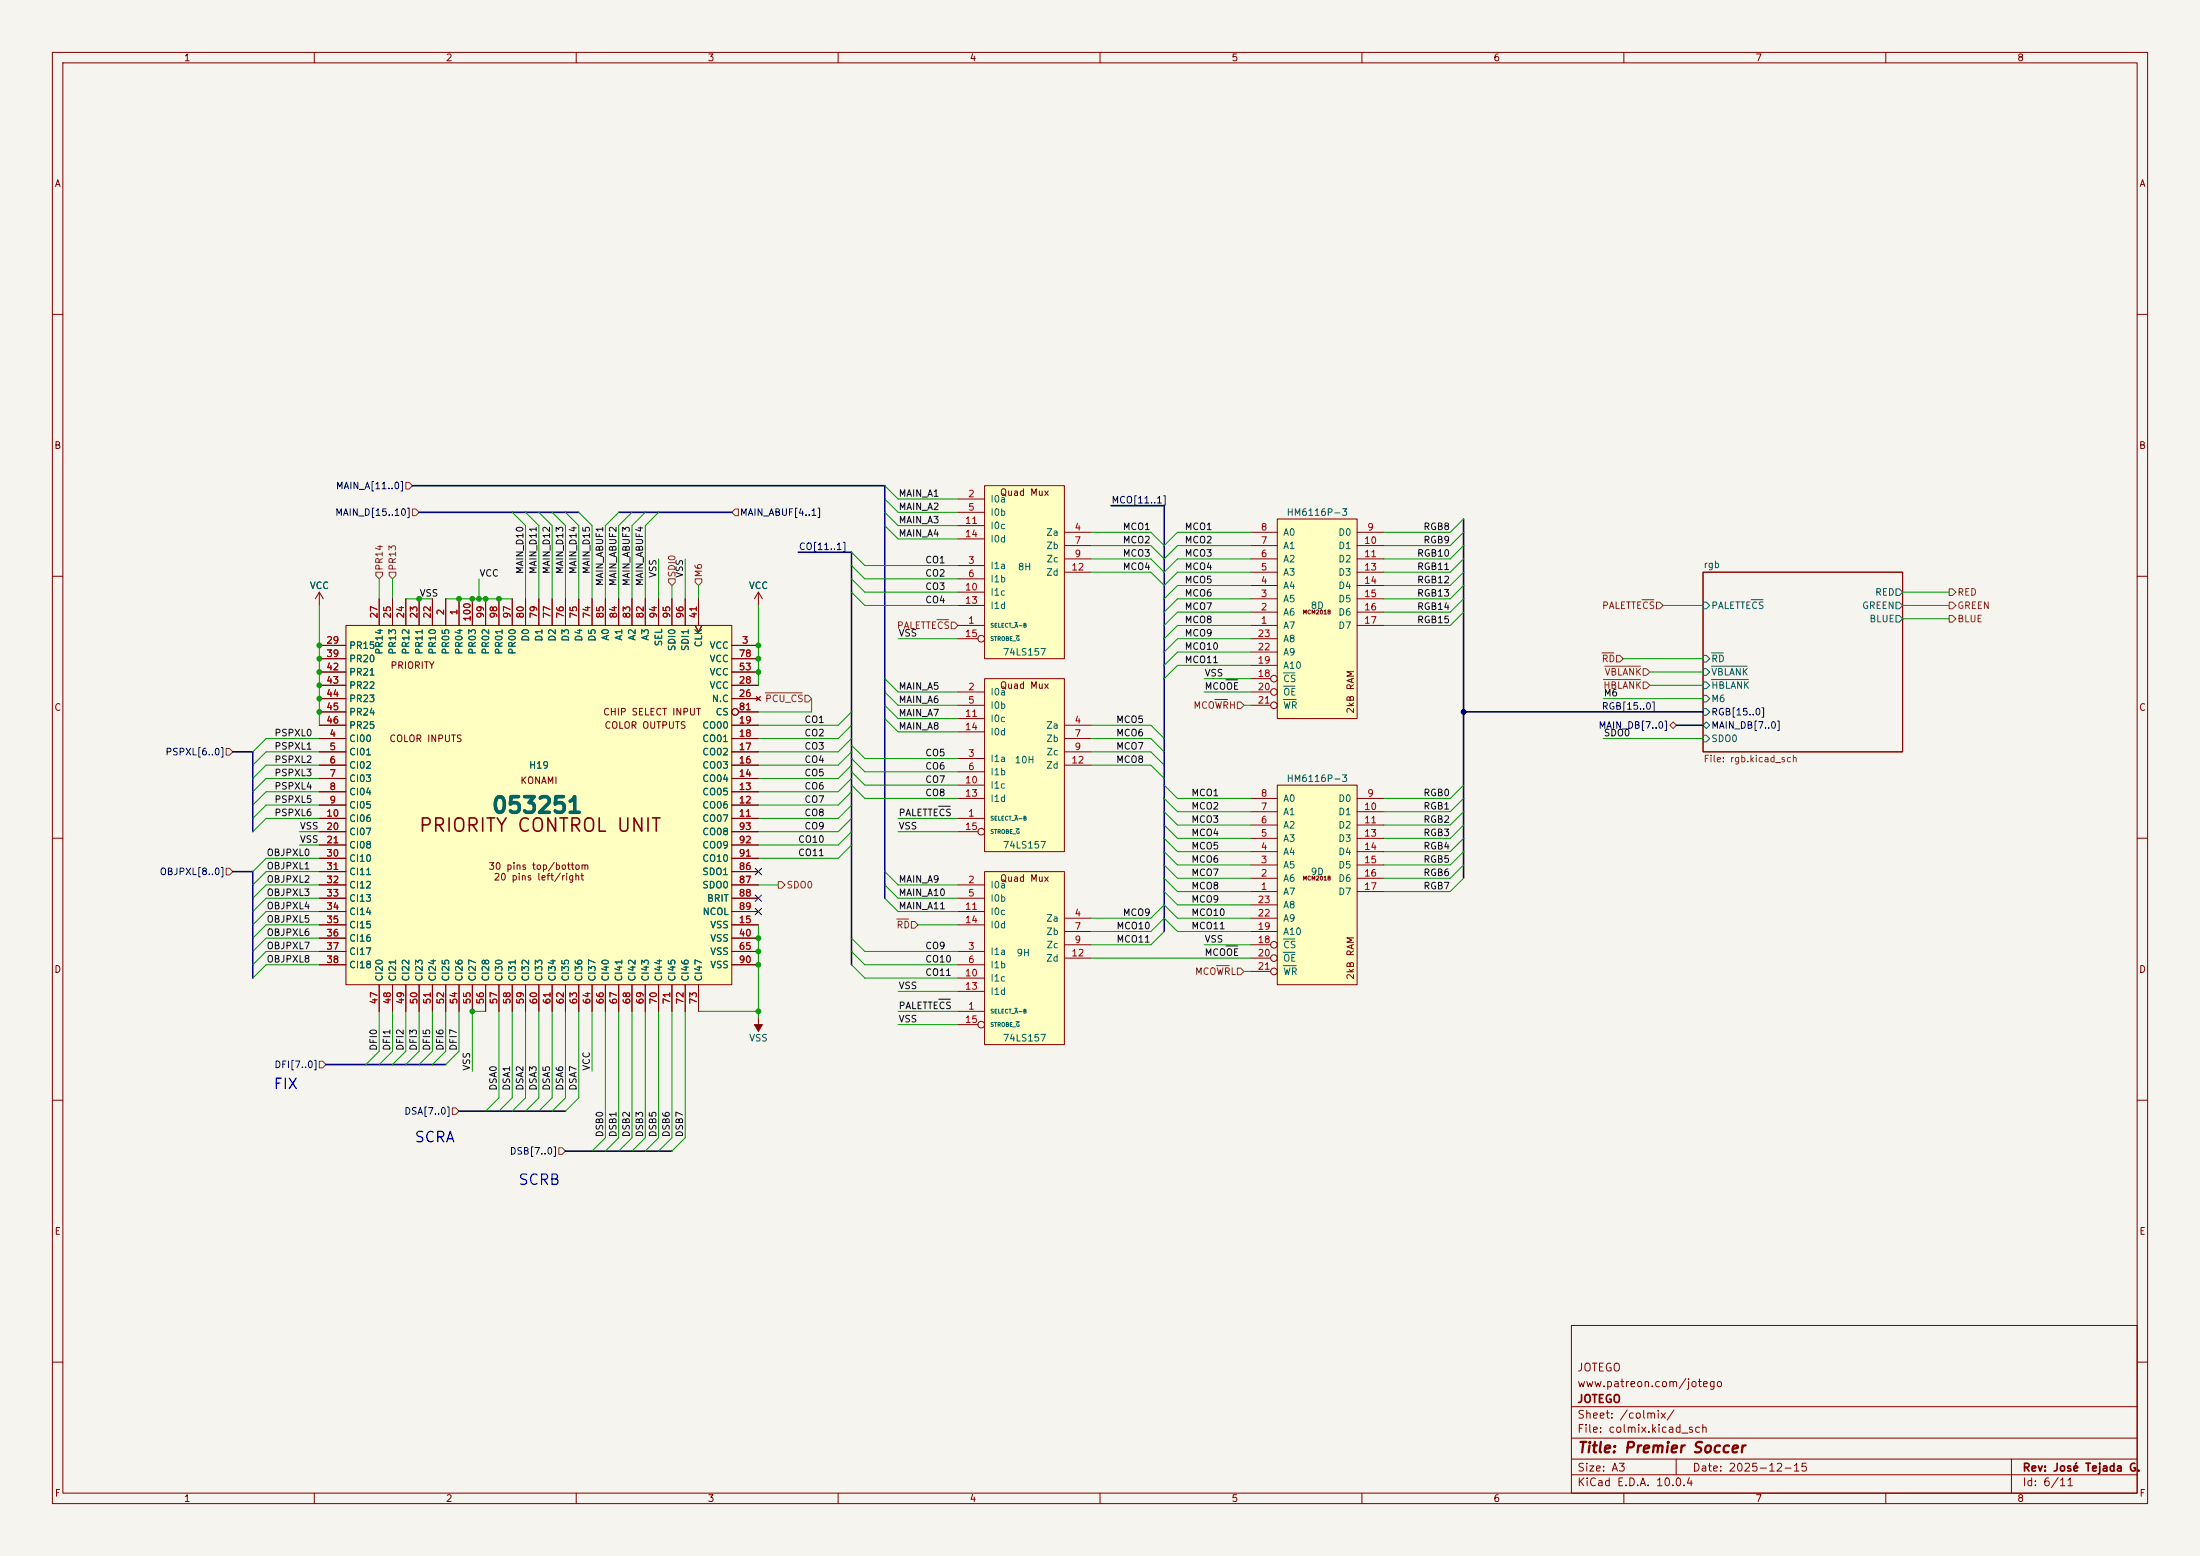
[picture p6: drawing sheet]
<svg xmlns="http://www.w3.org/2000/svg" width="420mm" height="297mm" viewBox="0 0 420 297" stroke-linecap="round" stroke-linejoin="round" font-family="sans-serif">
<path d="M0 0h420v297h-420z" fill="#f5f4ef" stroke="#f5f4ef" stroke-width=".19"/>
<g fill="none" stroke="#840000" stroke-width=".19">
<path d="M10 10h400v277h-400zM12 12h396v273h-396zM60 10v2M110 10v2M160 10v2M210 10v2M260 10v2M310 10v2M360 10v2M10 60h2M408 60h2M10 110h2"/>
<path d="M325.1 109.2h38.1v34.3h-38.1zM408 110h2M10 160h2M408 160h2M144.8 194.3v2.6M10 210h2M408 210h2M300 253h108v32h-108zM10 260h2M300 278.5h108M300 274.5h108M300 268.5h108"/>
<path d="M320 278.5v3M384 278.5v6.5M408 260h2M60 285v2M110 285v2M160 285v2M210 285v2M260 285v2M300 281.5h108M310 285v2M360 285v2"/>
</g>
<g fill="none" stroke="#006464" stroke-width=".19">
<path d="M325.1 114.9h.7l.6 .7-.6 .6h-.7zM334.3 114.5h2.3M361.9 114.9h.7l.6 .7-.6 .6h-.7zM361.9 117.5h.7l.6 .6-.6 .6h-.7zM361.9 112.4h.7l.6 .6-.6 .7h-.7zM325.1 135.3h.7l.6 .6-.6 .6h-.7zM325.1 127.6h.7l.6 .7-.6 .6h-.7zM325.1 130.2h.7l.6 .6-.6 .6h-.7zM325.1 132.7h.7l.6 .7-.6 .6h-.7zM325.1 138.4l.7-.6 .6 .6-.6 .7zM325.1 125.1h.7l.6 .6-.6 .7h-.7zM326.7 127.2h6.8"/>
<path d="M326.7 129.7h7.1M326.7 124.6h2.3M325.1 140.3h.7l.6 .7-.6 .6h-.7z"/>
</g>
<path d="M144 195.6h1.5l-.7 1.3z" fill="#840000" stroke="#840000" stroke-width=".19"/>
<path d="M188 166.4h15.2v33h-15.2z" fill="#ffffc2"/>
<g fill="none" stroke="#840000" stroke-width=".19">
<path d="M182.9 168.9h5.1M182.9 171.5h5.1M182.9 174h5.1M182.9 176.5h5.1M188 166.4h15.2v33h-15.2zM203.2 175.3h5.1M203.2 177.8h5.1M182.9 193h5.1M182.9 181.6h5.1M182.9 184.2h5.1M182.9 186.7h5.1M182.9 189.2h5.1"/>
<path d="M182.9 195.6h3.8M203.2 180.3h5.1M203.2 182.9h5.1"/>
<circle cx="187.3" cy="195.6" r=".63"/>
</g>
<path d="M193.7 192.5h.5M194 195h.6" fill="none" stroke="#006464" stroke-width=".19"/>
<path d="M243.8 99.1h15.3v38.1h-15.3z" fill="#ffffc2"/>
<g fill="none" stroke="#840000" stroke-width=".19">
<path d="M243.8 99.1h15.3v38.1h-15.3zM238.8 119.4h5M238.8 116.8h5M238.8 114.3h5M238.8 111.8h5M238.8 109.2h5M238.8 106.7h5M238.8 104.1h5M238.8 101.6h5M259.1 119.4h5.1M259.1 116.8h5.1M259.1 114.3h5.1"/>
<path d="M259.1 111.8h5.1M259.1 109.2h5.1M259.1 106.7h5.1M259.1 104.1h5.1M259.1 101.6h5.1M238.8 129.5h3.8M238.8 127h5M238.8 132.1h3.8M238.8 134.6h3.8M238.8 124.5h5M238.8 121.9h5"/>
<circle cx="243.2" cy="129.5" r=".63"/>
<circle cx="243.2" cy="132.1" r=".63"/>
<circle cx="243.2" cy="134.6" r=".63"/>
</g>
<path d="M245 128.4h2.2M245 131h2.2M245 133.5h2.5" fill="none" stroke="#006464" stroke-width=".19"/>
<path d="M188 129.5h15.2v33.1h-15.2z" fill="#ffffc2"/>
<g fill="none" stroke="#840000" stroke-width=".19">
<path d="M182.9 132.1h5.1M182.9 134.6h5.1M182.9 137.2h5.1M182.9 139.7h5.1M188 129.5h15.2v33.1h-15.2zM203.2 138.4h5.1M182.9 156.2h5.1M182.9 144.8h5.1M182.9 147.3h5.1M182.9 149.9h5.1M182.9 152.4h5.1M182.9 158.8h3.8"/>
<path d="M203.2 141h5.1M203.2 143.5h5.1M203.2 146.1h5.1"/>
<circle cx="187.3" cy="158.7" r=".63"/>
</g>
<path d="M193.7 155.6h.5M194 158.2h.6" fill="none" stroke="#006464" stroke-width=".19"/>
<path d="M66 119.4h73.7v68.6h-73.7z" fill="#ffffc2"/>
<g fill="none" stroke="#840000" stroke-width=".19">
<path d="M66 119.4h73.7v68.6h-73.7zM72.4 114.3v5.1M74.9 114.3v5.1M77.5 114.3v5.1M80 114.3v5.1M82.5 114.3v5.1M85.1 114.3v5.1M87.6 114.3v5.1M90.2 114.3v5.1M92.7 114.3v5.1M95.2 114.3v5.1M97.8 114.3v5.1"/>
<path d="M100.3 114.3v5.1M102.9 114.3v5.1M105.4 114.3v5.1M107.9 114.3v5.1M110.5 114.3v5.1M113 114.3v5.1M115.6 114.3v5.1M118.1 114.3v5.1M120.6 114.3v5.1M123.2 114.3v5.1M125.7 114.3v5.1M128.3 114.3v5.1"/>
<path d="M130.8 114.3v5.1M132.7 119.4l.6 1.3 .7-1.3M133.3 114.3v5.1M144.8 113l-.8 1.3M144.8 113l.7 1.3M144.8 113v2.6M61 123.2h5M61 138.4h5M61 133.4h5M61 130.8h5M61 125.7h5M61 128.3h5"/>
<path d="M61 135.9h5M139.7 123.2h5.1M139.7 138.4h5.1M139.7 133.4h5.1M139.7 130.8h5.1M139.7 125.7h5.1M139.7 128.3h5.1M141 135.9h3.8M144.4 133l.8 .7M145.2 133l-.8 .7M61 141h5M61 143.5h5"/>
<path d="M61 146.1h5M61 148.6h5M61 151.1h5M61 153.7h5M61 156.2h5M61 158.8h5M139.7 141h5.1M139.7 143.5h5.1M139.7 146.1h5.1M139.7 148.6h5.1M139.7 151.1h5.1M139.7 153.7h5.1"/>
<path d="M139.7 156.2h5.1M139.7 158.8h5.1M61 176.5h5M61 161.3h5M61 163.8h5M61 166.4h5M61 168.9h5M61 171.5h5M61 174h5M61 179.1h5M139.7 176.5h5.1M139.7 161.3h5.1"/>
<path d="M139.7 163.8h5.1M139.7 166.4h5.1M139.7 168.9h5.1M139.7 171.5h5.1M139.7 174h5.1M139.7 179.1h5.1M61 181.6h5M61 184.2h5M72.4 188v5M74.9 188v5M77.5 188v5M80 188v5"/>
<path d="M82.5 188v5M85.1 188v5M87.6 188v5M90.2 188v5M92.7 188v5M95.2 188v5M97.8 188v5M100.3 188v5M102.9 188v5M105.4 188v5M107.9 188v5M110.5 188v5"/>
<path d="M113 188v5M115.6 188v5M118.1 188v5M120.6 188v5M123.2 188v5M125.7 188v5M128.3 188v5M130.8 188v5M133.3 188v5M139.7 181.6h5.1M139.7 184.2h5.1"/>
<circle cx="140.3" cy="135.9" r=".63"/>
</g>
<path d="M243.8 149.9h15.3v38.1h-15.3z" fill="#ffffc2"/>
<g fill="none" stroke="#840000" stroke-width=".19">
<path d="M61 113l-.8 1.3M61 113l.7 1.3M61 113v2.6M238.8 157.5h5M238.8 154.9h5M238.8 152.4h5M243.8 149.9h15.3v38.1h-15.3zM259.1 157.5h5.1M259.1 154.9h5.1M259.1 152.4h5.1M238.8 170.2h5M238.8 167.6h5"/>
<path d="M238.8 165.1h5M238.8 162.6h5M238.8 160h5M238.8 177.8h5M238.8 175.3h5M238.8 172.7h5M259.1 170.2h5.1M259.1 167.6h5.1M259.1 165.1h5.1M259.1 162.6h5.1M259.1 160h5.1M238.8 180.3h3.8"/>
<path d="M238.8 182.9h3.8M238.8 185.4h3.8"/>
<circle cx="243.2" cy="185.4" r=".63"/>
<circle cx="243.2" cy="180.3" r=".63"/>
<circle cx="243.2" cy="182.9" r=".63"/>
</g>
<path d="M245 179.2h2.2M245 181.8h2.2M245 184.3h2.5" fill="none" stroke="#006464" stroke-width=".19"/>
<path d="M188 92.7h15.2v33h-15.2z" fill="#ffffc2"/>
<g fill="none" stroke="#840000" stroke-width=".19">
<path d="M182.9 95.3h5.1M182.9 97.8h5.1M188 92.7h15.2v33h-15.2zM72.4 114.3v5.1M74.9 114.3v5.1M77.5 114.3v5.1M80 114.3v5.1M82.5 114.3v5.1M85.1 114.3v5.1M87.6 114.3v5.1M90.2 114.3v5.1M92.7 114.3v5.1"/>
<path d="M95.2 114.3v5.1M97.8 114.3v5.1M100.3 114.3v5.1M102.9 114.3v5.1M105.4 114.3v5.1M107.9 114.3v5.1M110.5 114.3v5.1M113 114.3v5.1M115.6 114.3v5.1M118.1 114.3v5.1M120.6 114.3v5.1M123.2 114.3v5.1"/>
<path d="M125.7 114.3v5.1M128.3 114.3v5.1M130.8 114.3v5.1M132.7 119.4l.6 1.3 .7-1.3M133.3 114.3v5.1M182.9 119.4h5.1M182.9 108h5.1M182.9 110.5h5.1M182.9 113h5.1M182.9 100.3h5.1M182.9 115.6h5.1M182.9 102.9h5.1"/>
<path d="M203.2 101.6h5.1M203.2 104.1h5.1M203.2 106.7h5.1M203.2 109.2h5.1M61 123.2h5M61 138.4h5M61 133.4h5M61 130.8h5M61 125.7h5M61 128.3h5M61 135.9h5M139.7 123.2h5.1"/>
<path d="M139.7 138.4h5.1M139.7 133.4h5.1M139.7 130.8h5.1M139.7 125.7h5.1M139.7 128.3h5.1M141 135.9h3.8M144.4 133l.8 .7M145.2 133l-.8 .7M182.9 121.9h3.8M61 141h5M61 143.5h5M61 146.1h5"/>
<path d="M61 148.6h5M61 151.1h5M61 153.7h5M61 156.2h5M61 158.8h5M139.7 141h5.1M139.7 143.5h5.1M139.7 146.1h5.1M139.7 148.6h5.1M139.7 151.1h5.1M139.7 153.7h5.1M139.7 156.2h5.1"/>
<path d="M139.7 158.8h5.1M61 176.5h5M61 161.3h5M61 163.8h5M61 166.4h5M61 168.9h5M61 171.5h5M61 174h5M61 179.1h5M139.7 176.5h5.1M139.7 161.3h5.1M139.7 163.8h5.1"/>
<path d="M139.7 166.4h5.1M139.7 168.9h5.1M139.7 171.5h5.1M139.7 174h5.1M139.7 179.1h5.1M61 181.6h5M61 184.2h5M72.4 188v5M74.9 188v5M77.5 188v5M80 188v5M82.5 188v5"/>
<path d="M85.1 188v5M87.6 188v5M90.2 188v5M92.7 188v5M95.2 188v5M97.8 188v5M100.3 188v5M102.9 188v5M105.4 188v5M107.9 188v5M110.5 188v5M113 188v5"/>
<path d="M115.6 188v5M118.1 188v5M120.6 188v5M123.2 188v5M125.7 188v5M128.3 188v5M130.8 188v5M133.3 188v5M139.7 181.6h5.1M139.7 184.2h5.1"/>
<circle cx="140.3" cy="135.9" r=".63"/>
<circle cx="187.3" cy="121.9" r=".63"/>
</g>
<path d="M193.7 118.8h.5M194 121.3h.6" fill="none" stroke="#006464" stroke-width=".19"/>
<g fill="none" stroke="#725600" stroke-width=".19">
<path d="M77.5 92.1h.6l.6 .6-.6 .6h-.6zM78.7 97.2h.7l.6 .6-.6 .6h-.7zM140.3 97.2h.7v1.2h-.7l-.6-.6zM71.8 109.2h1.2v.7l-.6 .6-.6-.6zM74.3 109.2h1.3v.7l-.7 .6-.6-.6zM127.6 110.5h1.3v.6l-.6 .7-.7-.7zM132.7 110.5h1.3v.6l-.7 .7-.6-.7zM178.9 118.3h2.2M181.6 118.7h.6l.7 .7-.7 .6h-.6zM313.5 114.5h2.2M316.2 114.9h.7l.6 .7-.6 .6h-.7zM372.1 112.4h.6l.7 .6-.7 .7h-.6z"/>
<path d="M372.1 114.9h.6l.7 .7-.7 .6h-.6zM372.1 117.5h.6l.7 .6-.7 .6h-.6zM146.1 132.2h7M153.7 132.7h.6l.6 .7-.6 .6h-.6zM231.9 133.5h2.5M236.2 134h.7l.6 .6-.6 .7h-.7zM305.8 124.6h2.3M306.1 129.7h7.1M306.3 127.2h6.9M308.6 125.1h.6l.7 .6-.7 .7h-.6zM313.7 127.6h.6l.7 .7-.7 .6h-.6zM313.7 130.2h.6l.7 .6-.7 .6h-.6z"/>
<path d="M318.8 138.4l.6-.6 .6 .6-.6 .7zM43.2 142.9h.6l.6 .6-.6 .6h-.6zM43.2 165.7h.6l.6 .7-.6 .6h-.6zM148.6 168.3h.6l.7 .6-.7 .6h-.6zM171.2 175.4h2.3M174 175.9h.6l.7 .6-.7 .7h-.6zM232.2 184.3h2.5M236.2 184.8h.7l.6 .6-.6 .7h-.7zM61 202.6h.6l.6 .6-.6 .6h-.6zM86.4 211.5h.6l.6 .6-.6 .6h-.6zM106.7 219.1h.6l.6 .6-.6 .6h-.6z"/>
</g>
<path d="M234 129.8h2.3M179.2 153.9h2.2M179.2 190.7h2.2M234 180.6h2.3" fill="none" stroke="#0f0f0f" stroke-width=".19"/>
<g fill="none" stroke="#000084" stroke-width=".3">
<path d="M78.7 92.7h90.2v78.8M80 97.8h30.5M118.1 97.8h21.6M212.1 96.5h10.1v81.3M279.4 99.1v68.5M152.4 105.4h10.2v78.8M279.4 135.9h45.7M320 138.4h5.1M44.4 143.5h3.9v15.3M44.4 166.4h3.9v20.3M62.2 203.2h22.9M87.6 212.1h20.3"/>
<path d="M107.9 219.7h20.4"/>
</g>
<g fill="none" stroke="#009600" stroke-width=".19">
<path d="M97.8 97.8l2.5 2.5v14M100.3 97.8l2.6 2.5v14M102.9 97.8l2.5 2.5v14M105.4 97.8l2.5 2.5v14M107.9 97.8l2.6 2.5v14M110.5 97.8l2.5 2.5v14M118.1 97.8l-2.5 2.5v14M120.6 97.8l-2.5 2.5v14M123.2 97.8l-2.6 2.5v14M125.7 97.8l-2.5 2.5v14M168.9 97.8l2.5 2.5h11.5M168.9 95.3l2.5 2.5h11.5"/>
<path d="M168.9 92.7l2.5 2.6h11.5M279.4 99.1l-2.5 2.5h-12.7M61 115.6v22.8M72.4 110.5v3.8M74.9 110.5v3.8M77.5 114.3h5M85.1 114.3h12.7M91.4 110.5v3.8M125.7 106.7v7.6M128.3 111.8v2.5M130.8 106.7v7.6M133.3 111.8v2.5"/>
<path d="M144.8 115.6v15.2M162.6 113l2.5 2.6h17.8M162.6 110.5l2.5 2.5h17.8M162.6 105.4l2.5 2.6h17.8M162.6 108l2.5 2.5h17.8M168.9 100.3l2.5 2.6h11.5M208.3 101.6h11.4l2.5 2.5 2.6-2.5h14M208.3 104.1h11.4l2.5 2.6 2.6-2.6h14M208.3 106.7h11.4l2.5 2.5 2.6-2.5h14M208.3 109.2h11.4l2.5 2.6 2.6-2.6h14M238.8 111.8h-14l-2.6 2.5M238.8 114.3h-14l-2.6 2.5"/>
<path d="M238.8 119.4h-14l-2.6 2.5M238.8 116.8h-14l-2.6 2.6M279.4 101.6l-2.5 2.5h-12.7M279.4 109.2l-2.5 2.6h-12.7M279.4 104.1l-2.5 2.6h-12.7M279.4 106.7l-2.5 2.5h-12.7M279.4 111.8l-2.5 2.5h-12.7M279.4 116.8l-2.5 2.6h-12.7M279.4 114.3l-2.5 2.5h-12.7M317.5 115.6h7.6M363.2 118.1h8.9M363.2 115.6h8.9"/>
<path d="M363.2 113h8.9M154.9 133.4v2.5h-10.1M162.6 138.4l-2.6 2.6h-15.2M162.6 135.9l-2.6 2.5h-15.2M168.9 129.5l2.5 2.6h11.5M168.9 132.1l2.5 2.5h11.5M168.9 137.2l2.5 2.5h11.5M168.9 134.6l2.5 2.6h11.5M171.4 121.9h11.5M208.3 138.4h11.4l2.5 2.6M229.9 132.1h8.9M229.9 129.5h8.9"/>
<path d="M237.5 134.6h1.3M238.8 121.9h-14l-2.6 2.6M238.8 124.5h-14l-2.6 2.5M238.8 127h-14l-2.6 2.5M306.1 133.4h19M309.9 125.7h15.2M315 130.8h10.1M315 128.3h10.1M57.1 158.8h3.9M61 141h-10.2l-2.5 2.5M61 146.1h-10.2l-2.5 2.5M61 143.5h-10.2l-2.5 2.6"/>
<path d="M61 148.6h-10.2l-2.5 2.5M61 153.7h-10.2l-2.5 2.5M61 156.2h-10.2l-2.5 2.6M61 151.1h-10.2l-2.5 2.6M162.6 149.9l2.5 2.5h17.8M162.6 143.5l-2.6 2.6h-15.2M162.6 141l-2.6 2.5h-15.2M162.6 144.8l2.5 2.5h17.8M162.6 142.2l2.5 2.6h17.8M162.6 147.3l2.5 2.6h17.8M162.6 146.1l-2.6 2.5h-15.2M162.6 151.1l-2.6 2.6h-15.2"/>
<path d="M162.6 153.7l-2.6 2.5h-15.2M162.6 156.2l-2.6 2.6h-15.2M162.6 148.6l-2.6 2.5h-15.2M162.6 158.8l-2.6 2.5h-15.2M171.4 156.2h11.5M171.4 158.8h11.5M208.3 141h11.4l2.5 2.5M208.3 146.1h11.4l2.5 2.5M208.3 143.5h11.4l2.5 2.6M222.2 149.9l2.6 2.5h14M222.2 157.5l2.6 2.5h14M222.2 154.9l2.6 2.6h14"/>
<path d="M222.2 152.4l2.6 2.5h14M279.4 149.9l-2.5 2.5h-12.7M279.4 157.5l-2.5 2.5h-12.7M279.4 154.9l-2.5 2.6h-12.7M279.4 152.4l-2.5 2.5h-12.7M306.1 141h19M57.1 161.3h3.9M61 168.9h-10.2l-2.5 2.6M61 166.4h-10.2l-2.5 2.5M61 176.5h-10.2l-2.5 2.6M61 174h-10.2l-2.5 2.5M61 171.5h-10.2l-2.5 2.5"/>
<path d="M61 179.1h-10.2l-2.5 2.5M61 163.8h-10.2l-2.5 2.6M144.8 176.5v17.8M144.8 168.9h3.8M162.6 179.1l2.5 2.5h17.8M162.6 161.3l-2.6 2.5h-15.2M168.9 166.4l2.5 2.5h11.5M168.9 171.5l2.5 2.5h11.5M168.9 168.9l2.5 2.6h11.5M175.3 176.5h7.6M208.3 175.3h11.4l2.5-2.6 2.6 2.6h14M208.3 177.8h11.4l2.5-2.5 2.6 2.5h14"/>
<path d="M222.2 167.6l2.6 2.6h14M222.2 170.2l2.6 2.5h14M222.2 177.8l-2.5 2.5h-11.4M222.2 160l2.6 2.6h14M222.2 162.6l2.6 2.5h14M222.2 165.1l2.6 2.5h14M279.4 167.6l-2.5 2.6h-12.7M279.4 160l-2.5 2.6h-12.7M279.4 162.6l-2.5 2.5h-12.7M279.4 165.1l-2.5 2.5h-12.7M61 181.6h-10.2l-2.5 2.6M61 184.2h-10.2l-2.5 2.5"/>
<path d="M72.4 193v7.7l-2.6 2.5M74.9 193v7.7l-2.5 2.5M77.5 193v7.7l-2.6 2.5M80 193v7.7l-2.5 2.5M82.5 193v7.7l-2.5 2.5M85.1 193v7.7l-2.6 2.5M87.6 193v7.7l-2.5 2.5M92.7 193h-2.5v11.5M95.2 193v16.6l-2.5 2.5M97.8 193v16.6l-2.6 2.5M100.3 193v16.6l-2.5 2.5M102.9 193v16.6l-2.6 2.5"/>
<path d="M105.4 193v16.6l-2.5 2.5M107.9 193v16.6l-2.5 2.5M110.5 193v16.6l-2.6 2.5M113 193v11.5M115.6 193v24.2l-2.6 2.5M118.1 193v24.2l-2.5 2.5M120.6 193v24.2l-2.5 2.5M123.2 193v24.2l-2.6 2.5M125.7 193v24.2l-2.5 2.5M128.3 193v24.2l-2.6 2.5M130.8 193v24.2l-2.5 2.5M133.3 193h11.5"/>
<path d="M162.6 181.6l2.5 2.6h17.8M162.6 184.2l2.5 2.5h17.8M171.4 193h11.5M171.4 189.2h11.5M171.4 195.6h11.5M208.3 182.9h30.5M229.9 180.3h8.9M237.5 185.4h1.3"/>
</g>
<path d="M144.2 165.8l1.2 1.2M144.2 173.4l1.2 1.2M144.2 170.8l1.2 1.3M145.4 165.8l-1.2 1.2M145.4 173.4l-1.2 1.2M145.4 170.8l-1.2 1.3" fill="none" stroke="#000084" stroke-width=".19"/>
<g fill="#009600" stroke="#009600" stroke-width=".19">
<circle cx="61" cy="130.8" r=".46"/>
<circle cx="61" cy="133.4" r=".46"/>
<circle cx="61" cy="135.9" r=".46"/>
<circle cx="61" cy="128.3" r=".46"/>
<circle cx="61" cy="123.2" r=".46"/>
<circle cx="61" cy="125.7" r=".46"/>
<circle cx="92.7" cy="114.3" r=".46"/>
<circle cx="91.4" cy="114.3" r=".46"/>
<circle cx="90.2" cy="114.3" r=".46"/>
<circle cx="87.6" cy="114.3" r=".46"/>
<circle cx="80" cy="114.3" r=".46"/>
<circle cx="90.2" cy="193" r=".46"/>
<circle cx="144.8" cy="128.3" r=".46"/>
<circle cx="95.2" cy="114.3" r=".46"/>
<circle cx="144.8" cy="123.2" r=".46"/>
<circle cx="144.8" cy="125.7" r=".46"/>
<circle cx="144.8" cy="184.2" r=".46"/>
<circle cx="144.8" cy="193" r=".46"/>
<circle cx="144.8" cy="181.6" r=".46"/>
<circle cx="144.8" cy="179.1" r=".46"/>
</g>
<circle cx="279.4" cy="135.9" r=".46" fill="#000084" stroke="#000084" stroke-width=".19"/>
<text font-size="3" fill="#006464" x="93.7" y="156">053251</text>
<text font-size="2.5" fill="#840000" x="79.8" y="159.4">PRIORITY CONTROL UNIT</text>
<g font-size="2" fill="#0000c2">
<text x="52.1" y="208.4">FIX</text>
<text x="79" y="218.5">SCRA</text>
<text x="98.8" y="226.7">SCRB</text>
</g>
<text font-size="2" fill="#840000" x="301" y="277.8">Title: Premier Soccer</text>
<g font-size="1.5" fill="#840000">
<text x="301" y="262.1">JOTEGO</text>
<text x="301" y="268.1">JOTEGO</text>
<text x="301" y="265.1">www.patreon.com/jotego</text>
<text x="301" y="273.8">File: colmix.kicad_sch</text>
<text x="301" y="271.1">Sheet: /colmix/</text>
<text x="301" y="281.2">Size: A3</text>
<text x="323" y="281.2">Date: 2025-12-15</text>
<text x="386" y="281.2">Rev: José Tejada G.</text>
<text x="301" y="284">KiCad E.D.A. 10.0.4</text>
<text x="386" y="284">Id: 6/11</text>
</g>
<g font-size="1.3" fill="#840000">
<text x="35" y="12">1</text>
<text x="85" y="12">2</text>
<text x="135" y="12">3</text>
<text x="185" y="12">4</text>
<text x="235" y="12">5</text>
<text x="285" y="12">6</text>
<text x="335" y="12">7</text>
<text x="385" y="12">8</text>
<text x="10.3" y="36">A</text>
<text x="408.3" y="36">A</text>
<text x="10.3" y="86">B</text>
<text x="408.2" y="86">B</text>
<text x="190.8" y="95">Quad Mux</text>
<text x="74.4" y="128">PRIORITY</text>
<text x="190.8" y="131.8">Quad Mux</text>
<text x="10.3" y="136">C</text>
<text x="115" y="136.9">CHIP SELECT INPUT</text>
<text x="258.8" y="136.3" transform="rotate(-90 258.8 136.3)">2kB RAM</text>
<text x="408.2" y="136">C</text>
<text x="74.2" y="141.9">COLOR INPUTS</text>
<text x="115.3" y="139.4">COLOR OUTPUTS</text>
<text x="99.2" y="149.9">KONAMI</text>
<text x="93.2" y="166.3">30 pins top/bottom</text>
<text x="94.2" y="168.4">20 pins left/right</text>
<text x="190.8" y="168.6">Quad Mux</text>
<text x="10.3" y="186">D</text>
<text x="408.2" y="186">D</text>
<text x="258.8" y="187.1" transform="rotate(-90 258.8 187.1)">2kB RAM</text>
<text x="10.3" y="236">E</text>
<text x="408.3" y="236">E</text>
<text x="10.3" y="286">F</text>
<text x="35" y="287">1</text>
<text x="85" y="287">2</text>
<text x="135" y="287">3</text>
<text x="185" y="287">4</text>
<text x="235" y="287">5</text>
<text x="285" y="287">6</text>
<text x="335" y="287">7</text>
<text x="385" y="287">8</text>
<text x="408.3" y="286">F</text>
</g>
<g font-size="1.3" fill="#000084">
<text x="64" y="93.7">MAIN_A[11..0]</text>
<text x="63.9" y="98.8">MAIN_D[15..10]</text>
<text x="141.2" y="98.8">MAIN_ABUF[4..1]</text>
<text x="212.1" y="96.4">MCO[11..1]</text>
<text x="152.4" y="105.3">CO[11..1]</text>
<text x="305.7" y="135.8">RGB[15..0]</text>
<text x="326.6" y="136.9">RGB[15..0]</text>
<text x="305.1" y="139.4">MAIN_DB[7..0]</text>
<text x="326.6" y="139.4">MAIN_DB[7..0]</text>
<text x="31.5" y="144.5">PSPXL[6..0]</text>
<text x="30.4" y="167.3">OBJPXL[8..0]</text>
<text x="52.3" y="204.2">DFI[7..0]</text>
<text x="77.1" y="213.1">DSA[7..0]</text>
<text x="97.2" y="220.7">DSB[7..0]</text>
</g>
<g font-size="1.3" fill="#0f0f0f">
<text x="171.4" y="95.1">MAIN_A1</text>
<text x="171.4" y="100.2">MAIN_A3</text>
<text x="171.4" y="97.7">MAIN_A2</text>
<text x="214.2" y="101.5">MCO1</text>
<text x="226.1" y="101.5">MCO1</text>
<text x="271.6" y="101.5">RGB8</text>
<text x="171.4" y="102.7">MAIN_A4</text>
<text x="176.5" y="107.8">CO1</text>
<text x="214.2" y="106.6">MCO3</text>
<text x="214.2" y="104">MCO2</text>
<text x="226.1" y="106.6">MCO3</text>
<text x="226.1" y="104">MCO2</text>
<text x="270.4" y="106.6">RGB10</text>
<text x="271.6" y="104">RGB9</text>
<text x="91.4" y="110.4">VCC</text>
<text x="100.2" y="109.7" transform="rotate(-90 100.2 109.7)">MAIN_D10</text>
<text x="102.7" y="109.7" transform="rotate(-90 102.7 109.7)">MAIN_D11</text>
<text x="105.3" y="109.7" transform="rotate(-90 105.3 109.7)">MAIN_D12</text>
<text x="107.8" y="109.7" transform="rotate(-90 107.8 109.7)">MAIN_D13</text>
<text x="110.4" y="109.7" transform="rotate(-90 110.4 109.7)">MAIN_D14</text>
<text x="112.9" y="109.7" transform="rotate(-90 112.9 109.7)">MAIN_D15</text>
<text x="115.4" y="112" transform="rotate(-90 115.4 112)">MAIN_ABUF1</text>
<text x="118" y="112" transform="rotate(-90 118 112)">MAIN_ABUF2</text>
<text x="120.5" y="112" transform="rotate(-90 120.5 112)">MAIN_ABUF3</text>
<text x="123.1" y="112" transform="rotate(-90 123.1 112)">MAIN_ABUF4</text>
<text x="125.6" y="110.4" transform="rotate(-90 125.6 110.4)">VSS</text>
<text x="130.7" y="110.4" transform="rotate(-90 130.7 110.4)">VSS</text>
<text x="176.5" y="110.4">CO2</text>
<text x="176.5" y="112.9">CO3</text>
<text x="214.2" y="109.1">MCO4</text>
<text x="226.1" y="111.6">MCO5</text>
<text x="226.1" y="109.1">MCO4</text>
<text x="270.4" y="109.1">RGB11</text>
<text x="270.4" y="111.6">RGB12</text>
<text x="80" y="114.2">VSS</text>
<text x="176.5" y="115.4">CO4</text>
<text x="226.1" y="116.7">MCO7</text>
<text x="226.1" y="119.3">MCO8</text>
<text x="226.1" y="114.2">MCO6</text>
<text x="270.4" y="114.2">RGB13</text>
<text x="270.4" y="119.3">RGB15</text>
<text x="270.4" y="116.7">RGB14</text>
<text x="171.4" y="121.8">VSS</text>
<text x="226.1" y="121.8">MCO9</text>
<text x="226.1" y="124.3">MCO10</text>
<text x="171.4" y="132">MAIN_A5</text>
<text x="226.1" y="126.9">MCO11</text>
<text x="229.9" y="129.4">VSS</text>
<text x="229.9" y="132">MCOOE</text>
<text x="171.4" y="134.5">MAIN_A6</text>
<text x="171.4" y="137">MAIN_A7</text>
<text x="306.1" y="133.2">M6</text>
<text x="52.3" y="143.4">PSPXL1</text>
<text x="52.3" y="140.8">PSPXL0</text>
<text x="153.5" y="138.3">CO1</text>
<text x="153.5" y="143.4">CO3</text>
<text x="153.5" y="140.8">CO2</text>
<text x="171.4" y="139.6">MAIN_A8</text>
<text x="213" y="138.3">MCO5</text>
<text x="213" y="143.4">MCO7</text>
<text x="213" y="140.8">MCO6</text>
<text x="306.1" y="140.8">SDO0</text>
<text x="52.3" y="148.5">PSPXL3</text>
<text x="52.3" y="145.9">PSPXL2</text>
<text x="153.5" y="145.9">CO4</text>
<text x="153.5" y="148.5">CO5</text>
<text x="176.5" y="147.2">CO6</text>
<text x="176.5" y="149.7">CO7</text>
<text x="176.5" y="144.7">CO5</text>
<text x="213" y="145.9">MCO8</text>
<text x="52.3" y="153.5">PSPXL5</text>
<text x="52.3" y="151">PSPXL4</text>
<text x="153.5" y="153.5">CO7</text>
<text x="153.5" y="151">CO6</text>
<text x="176.5" y="152.3">CO8</text>
<text x="227.3" y="154.8">MCO2</text>
<text x="227.3" y="152.3">MCO1</text>
<text x="271.6" y="152.3">RGB0</text>
<text x="271.6" y="154.8">RGB1</text>
<text x="52.3" y="156.1">PSPXL6</text>
<text x="57.1" y="158.6">VSS</text>
<text x="57.1" y="161.2">VSS</text>
<text x="152.3" y="161.2">CO10</text>
<text x="153.5" y="156.1">CO8</text>
<text x="153.5" y="158.6">CO9</text>
<text x="171.4" y="158.6">VSS</text>
<text x="171.4" y="156.1">PALETTECS</text>
<text x="227.3" y="159.9">MCO4</text>
<text x="227.3" y="157.4">MCO3</text>
<text x="271.6" y="159.9">RGB3</text>
<text x="271.6" y="157.4">RGB2</text>
<text x="50.8" y="163.7">OBJPXL0</text>
<text x="50.8" y="166.2">OBJPXL1</text>
<text x="152.3" y="163.7">CO11</text>
<text x="227.3" y="165">MCO6</text>
<text x="227.3" y="162.4">MCO5</text>
<text x="227.3" y="167.5">MCO7</text>
<text x="271.6" y="167.5">RGB6</text>
<text x="271.6" y="165">RGB5</text>
<text x="271.6" y="162.4">RGB4</text>
<text x="50.8" y="173.9">OBJPXL4</text>
<text x="50.8" y="171.3">OBJPXL3</text>
<text x="50.8" y="168.8">OBJPXL2</text>
<text x="171.4" y="173.9">MAIN_A11</text>
<text x="171.4" y="171.3">MAIN_A10</text>
<text x="171.4" y="168.8">MAIN_A9</text>
<text x="227.3" y="172.6">MCO9</text>
<text x="227.3" y="170.1">MCO8</text>
<text x="271.6" y="170.1">RGB7</text>
<text x="50.8" y="176.4">OBJPXL5</text>
<text x="50.8" y="178.9">OBJPXL6</text>
<text x="213" y="177.7">MCO10</text>
<text x="214.2" y="175.1">MCO9</text>
<text x="227.3" y="177.7">MCO11</text>
<text x="227.3" y="175.1">MCO10</text>
<text x="50.8" y="181.5">OBJPXL7</text>
<text x="50.8" y="184">OBJPXL8</text>
<text x="176.5" y="181.5">CO9</text>
<text x="176.5" y="184">CO10</text>
<text x="213" y="180.2">MCO11</text>
<text x="229.9" y="182.8">MCOOE</text>
<text x="229.9" y="180.2">VSS</text>
<text x="171.4" y="189.1">VSS</text>
<text x="176.5" y="186.6">CO11</text>
<text x="171.4" y="195.5">VSS</text>
<text x="171.4" y="192.9">PALETTECS</text>
<text x="72.3" y="200.7" transform="rotate(-90 72.3 200.7)">DFI0</text>
<text x="74.8" y="200.7" transform="rotate(-90 74.8 200.7)">DFI1</text>
<text x="77.3" y="200.7" transform="rotate(-90 77.3 200.7)">DFI2</text>
<text x="79.9" y="200.7" transform="rotate(-90 79.9 200.7)">DFI3</text>
<text x="82.4" y="200.7" transform="rotate(-90 82.4 200.7)">DFI5</text>
<text x="85" y="200.7" transform="rotate(-90 85 200.7)">DFI6</text>
<text x="87.5" y="200.7" transform="rotate(-90 87.5 200.7)">DFI7</text>
<text x="90" y="204.5" transform="rotate(-90 90 204.5)">VSS</text>
<text x="95.1" y="208.3" transform="rotate(-90 95.1 208.3)">DSA0</text>
<text x="97.7" y="208.3" transform="rotate(-90 97.7 208.3)">DSA1</text>
<text x="100.2" y="208.3" transform="rotate(-90 100.2 208.3)">DSA2</text>
<text x="102.7" y="208.3" transform="rotate(-90 102.7 208.3)">DSA3</text>
<text x="105.3" y="208.3" transform="rotate(-90 105.3 208.3)">DSA5</text>
<text x="107.8" y="208.3" transform="rotate(-90 107.8 208.3)">DSA6</text>
<text x="110.4" y="208.3" transform="rotate(-90 110.4 208.3)">DSA7</text>
<text x="112.9" y="204.5" transform="rotate(-90 112.9 204.5)">VCC</text>
<text x="115.4" y="217.2" transform="rotate(-90 115.4 217.2)">DSB0</text>
<text x="118" y="217.2" transform="rotate(-90 118 217.2)">DSB1</text>
<text x="120.5" y="217.2" transform="rotate(-90 120.5 217.2)">DSB2</text>
<text x="123.1" y="217.2" transform="rotate(-90 123.1 217.2)">DSB3</text>
<text x="125.6" y="217.2" transform="rotate(-90 125.6 217.2)">DSB5</text>
<text x="128.1" y="217.2" transform="rotate(-90 128.1 217.2)">DSB6</text>
<text x="130.7" y="217.2" transform="rotate(-90 130.7 217.2)">DSB7</text>
</g>
<g font-size="1.3" fill="#a90000">
<text x="184.7" y="95.2">2</text>
<text x="184.1" y="100.3">11</text>
<text x="184.7" y="97.8">5</text>
<text x="205" y="101.6">4</text>
<text x="240.6" y="101.6">8</text>
<text x="260.9" y="101.6">9</text>
<text x="184.1" y="102.8">14</text>
<text x="184.7" y="107.9">3</text>
<text x="205" y="104.1">7</text>
<text x="205" y="106.7">9</text>
<text x="240.6" y="106.7">6</text>
<text x="240.6" y="104.1">7</text>
<text x="260.3" y="104.1">10</text>
<text x="260.3" y="106.7">11</text>
<text x="184.1" y="113">10</text>
<text x="184.7" y="110.5">6</text>
<text x="204.4" y="109.2">12</text>
<text x="240.6" y="111.7">4</text>
<text x="240.6" y="109.2">5</text>
<text x="260.3" y="109.2">13</text>
<text x="260.3" y="111.7">14</text>
<text x="72.4" y="118.2" transform="rotate(-90 72.4 118.2)">27</text>
<text x="74.9" y="118.2" transform="rotate(-90 74.9 118.2)">25</text>
<text x="77.4" y="118.2" transform="rotate(-90 77.4 118.2)">24</text>
<text x="80" y="118.2" transform="rotate(-90 80 118.2)">23</text>
<text x="82.5" y="118.2" transform="rotate(-90 82.5 118.2)">22</text>
<text x="85.1" y="117.5" transform="rotate(-90 85.1 117.5)">2</text>
<text x="87.6" y="117.5" transform="rotate(-90 87.6 117.5)">1</text>
<text x="90.1" y="118.8" transform="rotate(-90 90.1 118.8)">100</text>
<text x="92.7" y="118.2" transform="rotate(-90 92.7 118.2)">99</text>
<text x="95.2" y="118.2" transform="rotate(-90 95.2 118.2)">98</text>
<text x="97.8" y="118.2" transform="rotate(-90 97.8 118.2)">97</text>
<text x="100.3" y="118.2" transform="rotate(-90 100.3 118.2)">80</text>
<text x="102.8" y="118.2" transform="rotate(-90 102.8 118.2)">79</text>
<text x="105.4" y="118.2" transform="rotate(-90 105.4 118.2)">77</text>
<text x="107.9" y="118.2" transform="rotate(-90 107.9 118.2)">76</text>
<text x="110.5" y="118.2" transform="rotate(-90 110.5 118.2)">75</text>
<text x="113" y="118.2" transform="rotate(-90 113 118.2)">74</text>
<text x="115.5" y="118.2" transform="rotate(-90 115.5 118.2)">85</text>
<text x="118.1" y="118.2" transform="rotate(-90 118.1 118.2)">84</text>
<text x="120.6" y="118.2" transform="rotate(-90 120.6 118.2)">83</text>
<text x="123.2" y="118.2" transform="rotate(-90 123.2 118.2)">82</text>
<text x="125.7" y="118.2" transform="rotate(-90 125.7 118.2)">94</text>
<text x="128.2" y="118.2" transform="rotate(-90 128.2 118.2)">95</text>
<text x="130.8" y="118.2" transform="rotate(-90 130.8 118.2)">96</text>
<text x="133.3" y="118.2" transform="rotate(-90 133.3 118.2)">41</text>
<text x="184.1" y="115.5">13</text>
<text x="184.7" y="119.4">1</text>
<text x="240.6" y="119.4">1</text>
<text x="240.6" y="116.8">2</text>
<text x="240.6" y="114.3">3</text>
<text x="260.3" y="114.3">15</text>
<text x="260.3" y="116.8">16</text>
<text x="260.3" y="119.4">17</text>
<text x="62.2" y="123.2">29</text>
<text x="62.2" y="125.7">39</text>
<text x="140.9" y="125.7">78</text>
<text x="141.5" y="123.2">3</text>
<text x="184.1" y="121.9">15</text>
<text x="240" y="124.4">22</text>
<text x="240" y="121.9">23</text>
<text x="62.2" y="128.2">42</text>
<text x="62.2" y="130.8">43</text>
<text x="140.9" y="130.8">28</text>
<text x="140.9" y="128.2">53</text>
<text x="240" y="129.5">18</text>
<text x="240" y="127">19</text>
<text x="62.2" y="133.3">44</text>
<text x="62.2" y="135.9">45</text>
<text x="140.9" y="133.3">26</text>
<text x="140.9" y="135.9">81</text>
<text x="184.1" y="137.1">11</text>
<text x="184.7" y="132.1">2</text>
<text x="184.7" y="134.6">5</text>
<text x="240" y="132.1">20</text>
<text x="240" y="134.6">21</text>
<text x="62.2" y="138.4">46</text>
<text x="62.8" y="140.9">4</text>
<text x="62.8" y="143.5">5</text>
<text x="140.9" y="143.5">17</text>
<text x="140.9" y="140.9">18</text>
<text x="140.9" y="138.4">19</text>
<text x="184.1" y="139.7">14</text>
<text x="205" y="138.4">4</text>
<text x="205" y="140.9">7</text>
<text x="205" y="143.5">9</text>
<text x="62.8" y="146">6</text>
<text x="62.8" y="148.6">7</text>
<text x="140.9" y="148.6">14</text>
<text x="140.9" y="146">16</text>
<text x="184.1" y="149.8">10</text>
<text x="184.7" y="144.8">3</text>
<text x="184.7" y="147.3">6</text>
<text x="204.4" y="146">12</text>
<text x="62.8" y="151.1">8</text>
<text x="62.8" y="153.6">9</text>
<text x="140.9" y="153.6">12</text>
<text x="140.9" y="151.1">13</text>
<text x="184.1" y="152.4">13</text>
<text x="240.6" y="154.9">7</text>
<text x="240.6" y="152.4">8</text>
<text x="260.3" y="154.9">10</text>
<text x="260.9" y="152.4">9</text>
<text x="62.2" y="156.2">10</text>
<text x="62.2" y="158.7">20</text>
<text x="62.2" y="161.3">21</text>
<text x="140.9" y="156.2">11</text>
<text x="140.9" y="161.3">92</text>
<text x="140.9" y="158.7">93</text>
<text x="184.1" y="158.7">15</text>
<text x="184.7" y="156.2">1</text>
<text x="240.6" y="160">5</text>
<text x="240.6" y="157.5">6</text>
<text x="260.3" y="157.5">11</text>
<text x="260.3" y="160">13</text>
<text x="62.2" y="163.8">30</text>
<text x="62.2" y="166.3">31</text>
<text x="140.9" y="166.3">86</text>
<text x="140.9" y="163.8">91</text>
<text x="240.6" y="167.6">2</text>
<text x="240.6" y="165.1">3</text>
<text x="240.6" y="162.5">4</text>
<text x="260.3" y="162.5">14</text>
<text x="260.3" y="165.1">15</text>
<text x="260.3" y="167.6">16</text>
<text x="62.2" y="168.9">32</text>
<text x="62.2" y="171.4">33</text>
<text x="62.2" y="174">34</text>
<text x="140.9" y="168.9">87</text>
<text x="140.9" y="171.4">88</text>
<text x="140.9" y="174">89</text>
<text x="184.1" y="174">11</text>
<text x="184.7" y="168.9">2</text>
<text x="184.7" y="171.4">5</text>
<text x="240" y="172.7">23</text>
<text x="240.6" y="170.2">1</text>
<text x="260.3" y="170.2">17</text>
<text x="62.2" y="176.5">35</text>
<text x="62.2" y="179">36</text>
<text x="140.9" y="176.5">15</text>
<text x="140.9" y="179">40</text>
<text x="184.1" y="176.5">14</text>
<text x="205" y="175.2">4</text>
<text x="205" y="177.8">7</text>
<text x="240" y="177.8">19</text>
<text x="240" y="175.2">22</text>
<text x="62.2" y="181.6">37</text>
<text x="62.2" y="184.1">38</text>
<text x="140.9" y="181.6">65</text>
<text x="140.9" y="184.1">90</text>
<text x="184.7" y="181.6">3</text>
<text x="184.7" y="184.1">6</text>
<text x="204.4" y="182.9">12</text>
<text x="205" y="180.3">9</text>
<text x="240" y="180.3">18</text>
<text x="240" y="182.9">20</text>
<text x="240" y="185.4">21</text>
<text x="72.4" y="191.8" transform="rotate(-90 72.4 191.8)">47</text>
<text x="74.9" y="191.8" transform="rotate(-90 74.9 191.8)">48</text>
<text x="77.4" y="191.8" transform="rotate(-90 77.4 191.8)">49</text>
<text x="80" y="191.8" transform="rotate(-90 80 191.8)">50</text>
<text x="82.5" y="191.8" transform="rotate(-90 82.5 191.8)">51</text>
<text x="85.1" y="191.8" transform="rotate(-90 85.1 191.8)">52</text>
<text x="87.6" y="191.8" transform="rotate(-90 87.6 191.8)">54</text>
<text x="90.1" y="191.8" transform="rotate(-90 90.1 191.8)">55</text>
<text x="92.7" y="191.8" transform="rotate(-90 92.7 191.8)">56</text>
<text x="95.2" y="191.8" transform="rotate(-90 95.2 191.8)">57</text>
<text x="97.8" y="191.8" transform="rotate(-90 97.8 191.8)">58</text>
<text x="100.3" y="191.8" transform="rotate(-90 100.3 191.8)">59</text>
<text x="102.8" y="191.8" transform="rotate(-90 102.8 191.8)">60</text>
<text x="105.4" y="191.8" transform="rotate(-90 105.4 191.8)">61</text>
<text x="107.9" y="191.8" transform="rotate(-90 107.9 191.8)">62</text>
<text x="110.5" y="191.8" transform="rotate(-90 110.5 191.8)">63</text>
<text x="113" y="191.8" transform="rotate(-90 113 191.8)">64</text>
<text x="115.5" y="191.8" transform="rotate(-90 115.5 191.8)">66</text>
<text x="118.1" y="191.8" transform="rotate(-90 118.1 191.8)">67</text>
<text x="120.6" y="191.8" transform="rotate(-90 120.6 191.8)">68</text>
<text x="123.2" y="191.8" transform="rotate(-90 123.2 191.8)">69</text>
<text x="125.7" y="191.8" transform="rotate(-90 125.7 191.8)">70</text>
<text x="128.2" y="191.8" transform="rotate(-90 128.2 191.8)">71</text>
<text x="130.8" y="191.8" transform="rotate(-90 130.8 191.8)">72</text>
<text x="133.3" y="191.8" transform="rotate(-90 133.3 191.8)">73</text>
<text x="184.1" y="186.7">10</text>
<text x="184.1" y="189.2">13</text>
<text x="184.1" y="195.6">15</text>
<text x="184.7" y="193">1</text>
</g>
<g font-size="1.3" fill="#006464">
<text x="189" y="96.2">I0a</text>
<text x="189" y="98.8">I0b</text>
<text x="189" y="101.3">I0c</text>
<text x="245.5" y="98.8">HM6116P-3</text>
<text x="189" y="103.8">I0d</text>
<text x="199.6" y="102.6">Za</text>
<text x="199.6" y="105.1">Zb</text>
<text x="199.7" y="107.7">Zc</text>
<text x="244.9" y="107.7">A2</text>
<text x="244.9" y="105.1">A1</text>
<text x="244.9" y="102.6">A0</text>
<text x="255.4" y="102.6">D0</text>
<text x="255.4" y="105.1">D1</text>
<text x="255.4" y="107.7">D2</text>
<text x="59" y="112.7">VCC</text>
<text x="142.9" y="112.7">VCC</text>
<text x="189" y="108.9">I1a</text>
<text x="189" y="111.5">I1b</text>
<text x="194.2" y="109.2">8H</text>
<text x="199.6" y="110.2">Zd</text>
<text x="244.9" y="112.7">A4</text>
<text x="244.9" y="110.2">A3</text>
<text x="255.4" y="110.2">D3</text>
<text x="255.4" y="112.7">D4</text>
<text x="325.1" y="108.7">rgb</text>
<text x="189" y="114">I1c</text>
<text x="189" y="116.5">I1d</text>
<text x="244.9" y="117.8">A6</text>
<text x="244.9" y="115.3">A5</text>
<text x="250.1" y="116.5">8D</text>
<text x="255.4" y="115.3">D5</text>
<text x="255.4" y="117.8">D6</text>
<text x="326.6" y="116.5">PALETTECS</text>
<text x="355.4" y="116.5">GREEN</text>
<text x="356.8" y="119.1">BLUE</text>
<text x="357.9" y="114">RED</text>
<text x="66.5" y="124.2">PR15</text>
<text x="73.4" y="125.1" transform="rotate(-90 73.4 125.1)">PR14</text>
<text x="75.9" y="125.1" transform="rotate(-90 75.9 125.1)">PR13</text>
<text x="78.4" y="125.1" transform="rotate(-90 78.4 125.1)">PR12</text>
<text x="81" y="125.1" transform="rotate(-90 81 125.1)">PR11</text>
<text x="83.5" y="125.1" transform="rotate(-90 83.5 125.1)">PR10</text>
<text x="86.1" y="125.1" transform="rotate(-90 86.1 125.1)">PR05</text>
<text x="88.6" y="125.1" transform="rotate(-90 88.6 125.1)">PR04</text>
<text x="91.1" y="125.1" transform="rotate(-90 91.1 125.1)">PR03</text>
<text x="93.7" y="125.1" transform="rotate(-90 93.7 125.1)">PR02</text>
<text x="96.2" y="125.1" transform="rotate(-90 96.2 125.1)">PR01</text>
<text x="98.8" y="125.1" transform="rotate(-90 98.8 125.1)">PR00</text>
<text x="101.3" y="122.6" transform="rotate(-90 101.3 122.6)">D0</text>
<text x="103.8" y="122.6" transform="rotate(-90 103.8 122.6)">D1</text>
<text x="106.4" y="122.6" transform="rotate(-90 106.4 122.6)">D2</text>
<text x="108.9" y="122.6" transform="rotate(-90 108.9 122.6)">D3</text>
<text x="111.5" y="122.6" transform="rotate(-90 111.5 122.6)">D4</text>
<text x="114" y="122.6" transform="rotate(-90 114 122.6)">D5</text>
<text x="116.5" y="122.4" transform="rotate(-90 116.5 122.4)">A0</text>
<text x="119.1" y="122.4" transform="rotate(-90 119.1 122.4)">A1</text>
<text x="121.6" y="122.4" transform="rotate(-90 121.6 122.4)">A2</text>
<text x="124.2" y="122.4" transform="rotate(-90 124.2 122.4)">A3</text>
<text x="126.7" y="123.5" transform="rotate(-90 126.7 123.5)">SEL</text>
<text x="129.2" y="124.4" transform="rotate(-90 129.2 124.4)">SDI0</text>
<text x="131.8" y="124.4" transform="rotate(-90 131.8 124.4)">SDI1</text>
<text x="134.3" y="123.7" transform="rotate(-90 134.3 123.7)">CLK</text>
<text x="135.4" y="124.2">VCC</text>
<text x="191.3" y="125.4">74LS157</text>
<text x="244.9" y="120.4">A7</text>
<text x="244.9" y="125.4">A9</text>
<text x="244.9" y="122.9">A8</text>
<text x="255.4" y="120.4">D7</text>
<text x="66.5" y="126.7">PR20</text>
<text x="66.5" y="129.2">PR21</text>
<text x="66.5" y="131.8">PR22</text>
<text x="135.4" y="131.8">VCC</text>
<text x="135.4" y="129.2">VCC</text>
<text x="135.4" y="126.7">VCC</text>
<text x="244.9" y="130.5">CS</text>
<text x="244.9" y="128">A10</text>
<text x="326.6" y="129.2">VBLANK</text>
<text x="326.6" y="131.8">HBLANK</text>
<text x="326.6" y="126.7">RD</text>
<text x="66.5" y="134.3">PR23</text>
<text x="66.5" y="136.9">PR24</text>
<text x="135.8" y="134.3">N.C</text>
<text x="136.5" y="136.9">CS</text>
<text x="189" y="133.1">I0a</text>
<text x="189" y="135.6">I0b</text>
<text x="244.9" y="133.1">OE</text>
<text x="244.9" y="135.6">WR</text>
<text x="326.6" y="134.3">M6</text>
<text x="66.5" y="141.9">CI00</text>
<text x="66.5" y="139.4">PR25</text>
<text x="134" y="141.9">CO01</text>
<text x="134" y="139.4">CO00</text>
<text x="189" y="138.1">I0c</text>
<text x="189" y="140.7">I0d</text>
<text x="199.6" y="139.4">Za</text>
<text x="199.6" y="141.9">Zb</text>
<text x="326.6" y="141.9">SDO0</text>
<text x="66.5" y="144.5">CI01</text>
<text x="66.5" y="147">CI02</text>
<text x="66.5" y="149.6">CI03</text>
<text x="100.9" y="147">H19</text>
<text x="134" y="149.6">CO04</text>
<text x="134" y="147">CO03</text>
<text x="134" y="144.5">CO02</text>
<text x="189" y="145.8">I1a</text>
<text x="189" y="148.3">I1b</text>
<text x="193.6" y="146">10H</text>
<text x="199.6" y="147">Zd</text>
<text x="199.7" y="144.5">Zc</text>
<text x="245.5" y="149.6">HM6116P-3</text>
<text x="66.5" y="152.1">CI04</text>
<text x="66.5" y="154.6">CI05</text>
<text x="134" y="154.6">CO06</text>
<text x="134" y="152.1">CO05</text>
<text x="189" y="150.8">I1c</text>
<text x="189" y="153.4">I1d</text>
<text x="244.9" y="155.9">A1</text>
<text x="244.9" y="153.4">A0</text>
<text x="255.4" y="153.4">D0</text>
<text x="255.4" y="155.9">D1</text>
<text x="66.5" y="157.2">CI06</text>
<text x="66.5" y="159.7">CI07</text>
<text x="134" y="157.2">CO07</text>
<text x="134" y="159.7">CO08</text>
<text x="244.9" y="161">A3</text>
<text x="244.9" y="158.5">A2</text>
<text x="255.4" y="158.5">D2</text>
<text x="255.4" y="161">D3</text>
<text x="66.5" y="162.3">CI08</text>
<text x="66.5" y="164.8">CI10</text>
<text x="66.5" y="167.3">CI11</text>
<text x="134" y="167.3">SDO1</text>
<text x="134" y="164.8">CO10</text>
<text x="134" y="162.3">CO09</text>
<text x="191.3" y="162.3">74LS157</text>
<text x="244.9" y="166.1">A5</text>
<text x="244.9" y="163.5">A4</text>
<text x="250.1" y="167.3">9D</text>
<text x="255.4" y="163.5">D4</text>
<text x="255.4" y="166.1">D5</text>
<text x="66.5" y="169.9">CI12</text>
<text x="66.5" y="172.4">CI13</text>
<text x="134" y="169.9">SDO0</text>
<text x="134.9" y="172.4">BRIT</text>
<text x="189" y="169.9">I0a</text>
<text x="189" y="172.4">I0b</text>
<text x="244.9" y="171.2">A7</text>
<text x="244.9" y="168.6">A6</text>
<text x="244.9" y="173.7">A8</text>
<text x="255.4" y="168.6">D6</text>
<text x="255.4" y="171.2">D7</text>
<text x="66.5" y="175">CI14</text>
<text x="66.5" y="177.5">CI15</text>
<text x="134" y="175">NCOL</text>
<text x="135.5" y="177.5">VSS</text>
<text x="189" y="175">I0c</text>
<text x="189" y="177.5">I0d</text>
<text x="199.6" y="176.2">Za</text>
<text x="199.6" y="178.8">Zb</text>
<text x="244.9" y="178.8">A10</text>
<text x="244.9" y="176.2">A9</text>
<text x="66.5" y="180">CI16</text>
<text x="66.5" y="182.6">CI17</text>
<text x="66.5" y="185.1">CI18</text>
<text x="135.5" y="180">VSS</text>
<text x="135.5" y="182.6">VSS</text>
<text x="135.5" y="185.1">VSS</text>
<text x="189" y="182.6">I1a</text>
<text x="189" y="185.1">I1b</text>
<text x="194" y="182.8">9H</text>
<text x="199.6" y="183.9">Zd</text>
<text x="199.7" y="181.3">Zc</text>
<text x="244.9" y="181.3">CS</text>
<text x="244.9" y="183.9">OE</text>
<text x="73.4" y="187.5" transform="rotate(-90 73.4 187.5)">CI20</text>
<text x="75.9" y="187.5" transform="rotate(-90 75.9 187.5)">CI21</text>
<text x="78.4" y="187.5" transform="rotate(-90 78.4 187.5)">CI22</text>
<text x="81" y="187.5" transform="rotate(-90 81 187.5)">CI23</text>
<text x="83.5" y="187.5" transform="rotate(-90 83.5 187.5)">CI24</text>
<text x="86.1" y="187.5" transform="rotate(-90 86.1 187.5)">CI25</text>
<text x="88.6" y="187.5" transform="rotate(-90 88.6 187.5)">CI26</text>
<text x="91.1" y="187.5" transform="rotate(-90 91.1 187.5)">CI27</text>
<text x="93.7" y="187.5" transform="rotate(-90 93.7 187.5)">CI28</text>
<text x="96.2" y="187.5" transform="rotate(-90 96.2 187.5)">CI30</text>
<text x="98.8" y="187.5" transform="rotate(-90 98.8 187.5)">CI31</text>
<text x="101.3" y="187.5" transform="rotate(-90 101.3 187.5)">CI32</text>
<text x="103.8" y="187.5" transform="rotate(-90 103.8 187.5)">CI33</text>
<text x="106.4" y="187.5" transform="rotate(-90 106.4 187.5)">CI34</text>
<text x="108.9" y="187.5" transform="rotate(-90 108.9 187.5)">CI35</text>
<text x="111.5" y="187.5" transform="rotate(-90 111.5 187.5)">CI36</text>
<text x="114" y="187.5" transform="rotate(-90 114 187.5)">CI37</text>
<text x="116.5" y="187.5" transform="rotate(-90 116.5 187.5)">CI40</text>
<text x="119.1" y="187.5" transform="rotate(-90 119.1 187.5)">CI41</text>
<text x="121.6" y="187.5" transform="rotate(-90 121.6 187.5)">CI42</text>
<text x="124.2" y="187.5" transform="rotate(-90 124.2 187.5)">CI43</text>
<text x="126.7" y="187.5" transform="rotate(-90 126.7 187.5)">CI44</text>
<text x="129.2" y="187.5" transform="rotate(-90 129.2 187.5)">CI45</text>
<text x="131.8" y="187.5" transform="rotate(-90 131.8 187.5)">CI46</text>
<text x="134.3" y="187.5" transform="rotate(-90 134.3 187.5)">CI47</text>
<text x="189" y="187.7">I1c</text>
<text x="189" y="190.2">I1d</text>
<text x="244.9" y="186.4">WR</text>
<text x="142.9" y="199.1">VSS</text>
<text x="191.3" y="199.1">74LS157</text>
</g>
<g font-size="1.3" fill="#725600">
<text x="73.4" y="109" transform="rotate(-90 73.4 109)">PR14</text>
<text x="75.9" y="109" transform="rotate(-90 75.9 109)">PR13</text>
<text x="129.2" y="110.3" transform="rotate(-90 129.2 110.3)">SDI0</text>
<text x="134.3" y="110.3" transform="rotate(-90 134.3 110.3)">M6</text>
<text x="305.7" y="116.5">PALETTECS</text>
<text x="373.6" y="114">RED</text>
<text x="373.6" y="116.5">GREEN</text>
<text x="373.6" y="119.1">BLUE</text>
<text x="171.1" y="120.4">PALETTECS</text>
<text x="305.7" y="126.7">RD</text>
<text x="306" y="131.8">HBLANK</text>
<text x="306.2" y="129.2">VBLANK</text>
<text x="146" y="134.3">PCU_CS</text>
<text x="227.7" y="135.6">MCOWRH</text>
<text x="325.1" y="145.8">File: rgb.kicad_sch</text>
<text x="150.1" y="169.9">SDO0</text>
<text x="171.1" y="177.5">RD</text>
<text x="228" y="186.4">MCOWRL</text>
</g>
<g font-size=".8" fill="#006464">
<text x="189" y="120">SELECT_A-B</text>
<text x="189" y="122.5">STROBE_G</text>
<text x="189" y="156.8">SELECT_A-B</text>
<text x="189" y="159.3">STROBE_G</text>
<text x="189" y="193.6">SELECT_A-B</text>
<text x="189" y="196.2">STROBE_G</text>
</g>
<g font-size=".8" fill="#840000">
<text x="248.6" y="117.4">MCM2018</text>
<text x="248.6" y="168.2">MCM2018</text>
</g>
</svg>
